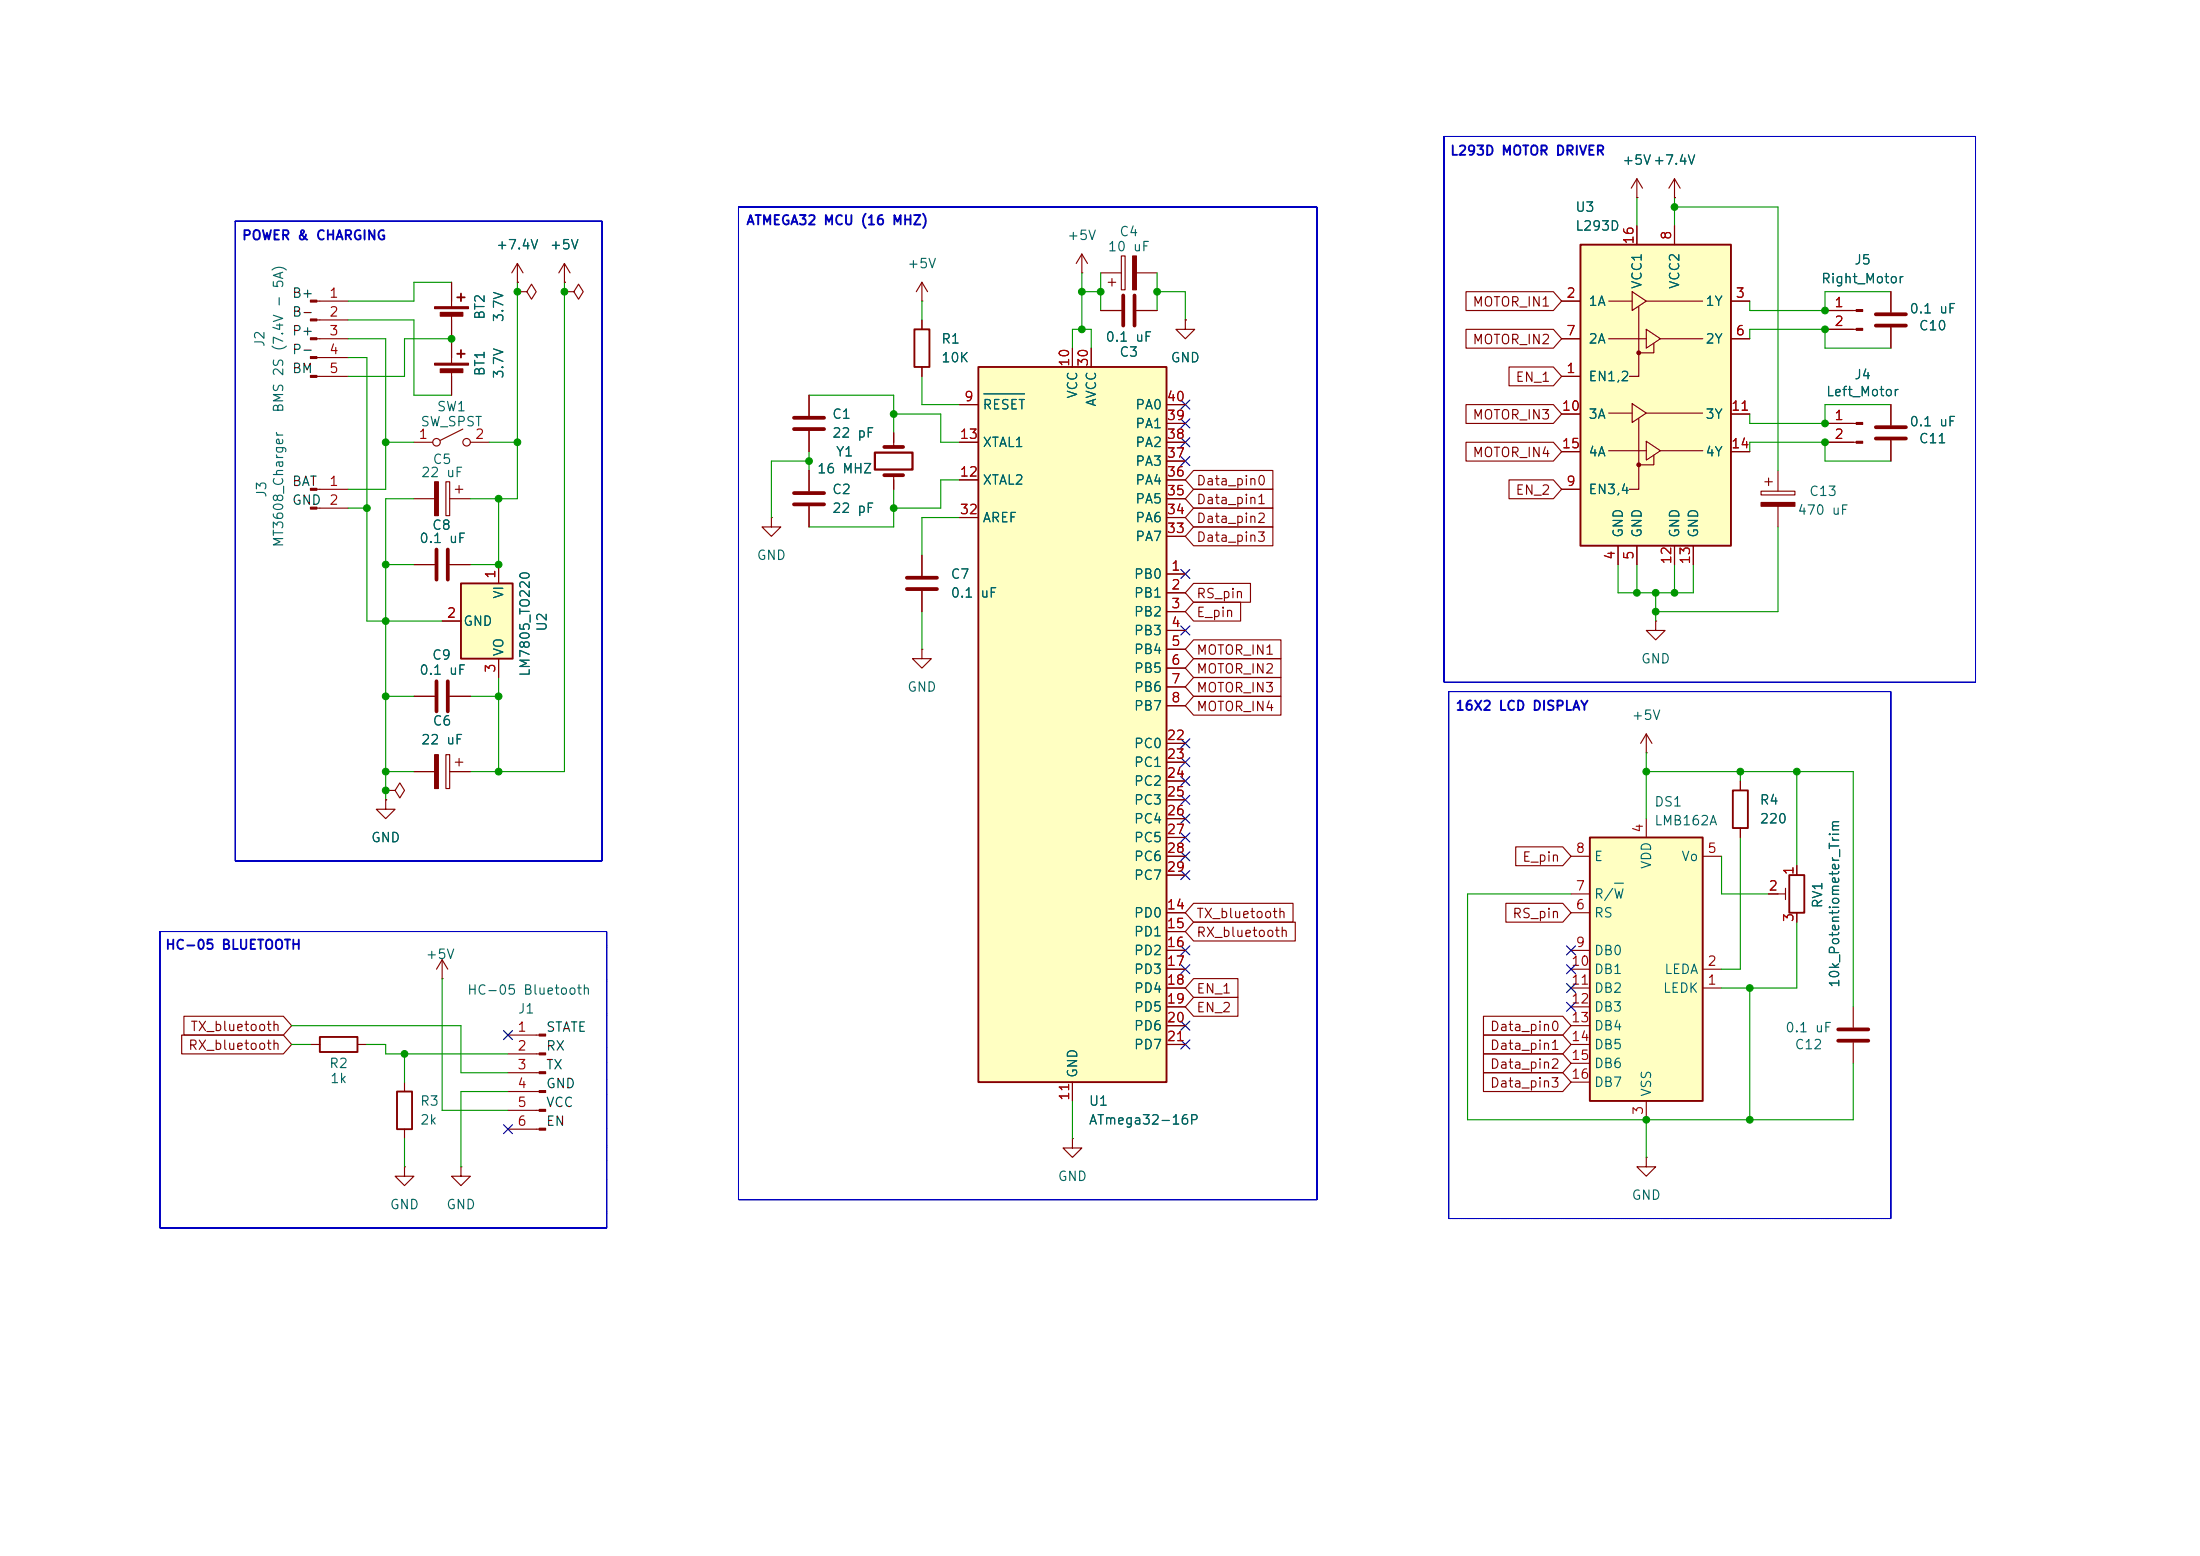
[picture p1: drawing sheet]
<svg xmlns="http://www.w3.org/2000/svg" width="297mm" height="210mm" viewBox="0 0 297 210" stroke-linecap="round" stroke-linejoin="round" font-family="sans-serif">
<g fill="none" stroke="#840000" stroke-width=".15">
<path d="M69.8 38.1h.1M69.8 35.6l-.7 1.2M69.8 35.6l.8 1.2M69.8 35.6v2.5M226.1 26.7h.1M226.1 24.1l-.8 1.3M226.1 24.1l.7 1.3M226.1 24.1v2.6M68.6 139.7h4.2M68.6 142.2h4.2M68.6 144.8h4.2M68.6 147.3h4.2"/>
<path d="M68.6 149.9h4.2M68.6 152.4h4.2"/>
</g>
<g fill="#840000" stroke="#840000" stroke-width=".15">
<path d="M72.8 139.6h.9v.2h-.9z"/>
<path d="M72.8 142.1h.9v.3h-.9z"/>
<path d="M72.8 144.7h.9v.2h-.9z"/>
<path d="M72.8 147.2h.9v.2h-.9z"/>
<path d="M72.8 149.7h.9v.3h-.9z"/>
<path d="M72.8 152.3h.9v.2h-.9z"/>
</g>
<path d="M214.6 113h15.3v35.6h-15.3z" fill="#ffffc2"/>
<path d="M62.2 39.6v1M61.7 47.8h1M61.7 40.1h1M62.2 47.2v1.1M123.4 44.5h2.1v5h-2.1zM214.6 113h15.3v35.6h-15.3zM233.9 106.7h2.1v5.1h-2.1zM241.6 118.1h2v5.1h-2zM43.2 140h5.1v2h-5.1zM53.6 147.3h2v5.1h-2z" fill="none" stroke="#840000" stroke-width=".25"/>
<g fill="none" stroke="#840000" stroke-width=".15">
<path d="M61 38.1v3.3M69.8 39.4h1.3l.7-1 .6 1-.6 1-.7-1M69.8 39.4h.1M76.2 38.1h.1M76.2 39.4h1.3l.6-1 .6 1-.6 1-.6-1M76.2 39.4h.1M76.2 35.6l-.8 1.2M76.2 35.6l.8 1.2M76.2 35.6v2.5M124.5 38.1v2.5M124.5 38.1l-.8 1.3M124.5 38.1l.7 1.3"/>
<path d="M42.8 40.6h4.2M42.8 43.2h4.2M42.8 45.7h4.2M42.8 48.3h4.2M42.8 50.8h4.2M55.9 59.7h2.5M61 42.4v6.6M61 50v3.3M62.5 57.9l-3.1 1.5M63.5 59.7h2.5M109.2 53.3v2.8M109.2 58.2v2.8"/>
<path d="M120.6 58.4v1.9M124.5 40.6h.1M124.5 43.2v1.3M124.5 49.5v1.3M160 43.2v1.3h1.3l-1.3 1.2-1.3-1.2h1.3M160 43.2h.1M42.8 66h4.2M42.8 68.6h4.2M55.9 67.3h2.8M55.9 76.2h2.8M60.2 65h.5v4.6h-.5zM60.7 67.3h2.8"/>
<path d="M60.7 76.2h2.8M61.5 66h1M62 65.5v1M109.2 63.5v2.8M109.2 68.3v2.8M120.6 64.1v1.9M237.7 66.3h4.6v.5h-4.6zM238.3 65h1M238.8 64.5v1M240 63.5v2.8M240 68.3v2.8M222.2 99.1v2.5"/>
<path d="M222.2 99.1l-.7 1.2M222.2 99.1l.8 1.2M223.5 83.8v1.3h1.3l-1.3 1.3-1.3-1.3h1.3M223.5 83.8h.1M212.1 115.6h2.5M222.2 101.6h.1M222.2 110.5v2.5M229.9 115.6h2.5M234.9 105.4v1.3M234.9 111.8v1.2M241 119.9v1.5M242.6 116.8v1.3"/>
<path d="M59.7 132.1h.1M59.7 129.5l-.8 1.3M59.7 129.5l.8 1.3M59.7 129.5v2.6M212.1 133.4h2.5M212.1 130.8h2.5M212.1 123.2h2.5M212.1 120.7h2.5M212.1 128.3h2.5M212.1 135.9h2.5M212.1 138.4h2.5M229.9 133.4h2.5"/>
<path d="M229.9 130.8h2.5M238.8 120.7h2.2M242.6 123.2v1.3M250.2 135.9v2.8M41.9 141h1.3M48.3 141h1.2M54.6 157.5v1.3h1.3l-1.3 1.2-1.3-1.2h1.3M54.6 157.5h.1M54.6 146.1v1.2M54.6 152.4v1.3M62.2 157.5v1.3h1.3l-1.3 1.2-1.2-1.2h1.2M62.2 157.5h.1"/>
<path d="M144.8 153.7v1.2h1.2l-1.2 1.3-1.3-1.3h1.3M144.8 153.7h.1M212.1 141h2.5M212.1 143.5h2.5M212.1 146.1h2.5M222.2 156.2v1.3h1.3l-1.3 1.3-1.2-1.3h1.2M222.2 156.2h.1M222.2 148.6v2.5M250.2 140.7v2.8"/>
<circle cx="58.9" cy="59.7" r=".51"/>
<circle cx="63" cy="59.7" r=".51"/>
</g>
<path d="M218 119.2h1.2" fill="none" stroke="#006464" stroke-width=".15"/>
<path d="M107.2 56.4h4.1M107.2 57.9h4.1M58.9 74.2v4M60.5 74.2v4M107.2 66.5h4.1M107.2 68.1h4.1M119.4 64.1h2.5M119.4 60.3h2.5M248.2 138.9h4M248.2 140.5h4" fill="none" stroke="#840000" stroke-width=".51"/>
<g fill="#840000" stroke="#840000" stroke-width=".15">
<path d="M41.9 65.9h.9v.3h-.9z"/>
<path d="M41.9 68.5h.9v.2h-.9z"/>
<path d="M58.7 65h.5v4.6h-.5z"/>
<path d="M237.7 67.8h4.6v.5h-4.6z"/>
<path d="M58.7 49h4.5v.3h-4.5z"/>
<path d="M59.4 49.8h3.1v.5h-3.1z"/>
<path d="M58.7 41.4h4.5v.3h-4.5z"/>
<path d="M59.4 42.2h3.1v.5h-3.1z"/>
<path d="M41.9 40.5h.9v.3h-.9z"/>
<path d="M41.9 43.1h.9v.2h-.9z"/>
<path d="M41.9 45.6h.9v.2h-.9z"/>
<path d="M41.9 48.1h.9v.3h-.9z"/>
<path d="M41.9 50.7h.9v.2h-.9z"/>
</g>
<path d="M118.1 61.1h5.1v2.3h-5.1z" fill="none" stroke="#840000" stroke-width=".3"/>
<path d="M132.1 49.5h25.4v96.6h-25.4z" fill="#ffffc2"/>
<path d="M132.1 49.5h25.4v96.6h-25.4z" fill="none" stroke="#840000" stroke-width=".25"/>
<g fill="none" stroke="#840000" stroke-width=".15">
<path d="M146 36.8h.1M146 34.3l-.7 1.3M146 34.3l.8 1.3M146 34.3v2.5M148.6 36.8h2.8M149.6 38.1h1M150.1 37.6v1M151.4 34.5h.5v4.6h-.5zM153.4 36.8h2.8M255.3 39.4v2.8M129.5 54.6h2.6M129.5 59.7h2.6"/>
<path d="M144.8 47v2.5M147.3 47v2.5M148.6 41.9h2.8M153.4 41.9h2.8M157.5 54.6h2.5M157.5 59.7h2.5M157.5 57.2h2.5M246.4 59.7h4.2M246.4 57.2h4.2M246.4 41.9h4.2M246.4 44.5h4.2M255.3 44.2v2.8"/>
<path d="M255.3 54.6v2.8M255.3 59.4v2.8M104.1 69.9v1.2h1.3l-1.3 1.3-1.2-1.3h1.2M104.1 69.9h.1M124.5 74.9v2.8M124.5 79.8v2.8M129.5 64.8h2.6M129.5 69.9h2.6M157.5 77.5h2.5M157.5 64.8h2.5M157.5 69.9h2.5M157.5 72.4h2.5"/>
<path d="M157.5 67.3h2.5M157.5 62.2h2.5M124.5 87.6v1.3h1.2l-1.2 1.3-1.3-1.3h1.3M124.5 87.6h.1M157.5 80h2.5M157.5 82.6h2.5M157.5 85.1h2.5M157.5 87.6h2.5M157.5 90.2h2.5M157.5 92.7h2.5M157.5 95.3h2.5M52.1 108v1.2h1.2l-1.2 1.3-1.3-1.3h1.3"/>
<path d="M52.1 108h.1M157.5 100.3h2.5M157.5 102.9h2.5M157.5 105.4h2.5M157.5 108h2.5M157.5 110.5h2.5M157.5 113h2.5M157.5 115.6h2.5M157.5 118.1h2.5M157.5 123.2h2.5M157.5 125.7h2.5M157.5 128.3h2.5"/>
<path d="M157.5 130.8h2.5M157.5 133.4h2.5M157.5 135.9h2.5M157.5 138.4h2.5M144.8 146.1v2.5M157.5 141h2.5"/>
</g>
<path d="M132.8 53.2h5.5" fill="none" stroke="#006464" stroke-width=".15"/>
<path d="M151.6 39.9v4M153.2 39.9v4M253.2 43.9h4.1M253.2 42.4h4.1M253.2 59.2h4.1M253.2 57.7h4.1M122.4 78h4.1M122.4 79.5h4.1" fill="none" stroke="#840000" stroke-width=".51"/>
<g fill="#840000" stroke="#840000" stroke-width=".15">
<path d="M152.9 34.5h.5v4.6h-.5z"/>
<path d="M250.6 41.8h.9v.2h-.9z"/>
<path d="M250.6 44.3h.9v.3h-.9z"/>
<path d="M250.6 57h.9v.3h-.9z"/>
<path d="M250.6 59.6h.9v.2h-.9z"/>
</g>
<path d="M62.2 78.7h7v10.2h-7z" fill="#ffffc2"/>
<path d="M62.2 78.7h7v10.2h-7z" fill="none" stroke="#840000" stroke-width=".25"/>
<path d="M67.3 76.2v2.5M59.7 83.8h2.5M67.3 88.9v2.5" fill="none" stroke="#840000" stroke-width=".15"/>
<path d="M213.4 33h20.3v40.7h-20.3z" fill="#ffffc2"/>
<path d="M213.4 33h20.3v40.7h-20.3z" fill="none" stroke="#840000" stroke-width=".25"/>
<g fill="none" stroke="#840000" stroke-width=".15">
<path d="M61 38.1v2.5M69.8 38.1h.1M69.8 39.4h.1M76.2 39.4h.1M76.2 38.1h.1M197.9 39.4h11.8l1.1 1.2-1.1 1.3h-11.8zM220.3 39.4l1.9 1.2-1.9 1.3zM221 26.7h.1M221 24.1v2.6M221 30.5v2.5M221 24.1l-.8 1.3M221 24.1l.7 1.3"/>
<path d="M226.1 26.7h.1M226.1 30.5v2.5M255.3 39.4v2.8M61 43.2v5.1M61 50.8v2.5M109.2 53.3v2.8M109.2 58.2v2.8M120.6 58.4v1.3M124.5 43.2v1.3M124.5 49.5v1.3M129.5 59.7h2.6M129.5 54.6h2.6"/>
<path d="M144.8 47v2.5M147.3 47v2.5M148.6 41.9h2.8M153.4 41.9h2.8M157.5 57.2h2.5M157.5 59.7h2.5M157.5 54.6h2.5M160 43.2h.1M197.9 59.7h11.8l1.1 1.3-1.1 1.2h-11.8zM197.9 44.4h11.8l1.1 1.3-1.1 1.3h-11.8zM197.9 54.6h11.8l1.1 1.3-1.1 1.3h-11.8zM203.7 49.5h6l1.1 1.3-1.1 1.3h-6z"/>
<path d="M210.8 40.6h2.6M210.8 45.7h2.6M210.8 50.8h2.6M210.8 55.9h2.6M217.2 40.6h3.1M217.2 45.7h5M217.2 55.8h3.1M220.3 54.5l1.9 1.3-1.9 1.2zM221.2 41.4v9.4h-1.2M221.2 56.5v9.5h-1.2M222.2 44.5l2 1.2-2 1.3zM222.2 59.6l2 1.2-2 1.3z"/>
<path d="M222.2 40.6h7.7M222.2 55.8h7.7M223.3 46.4v1.2h-2.1M224.2 45.7h5.7M233.7 40.6h2.5M233.7 45.7h2.5M233.7 55.9h2.5M246.4 41.9h3.8M246.4 44.5h3.8M246.4 57.2h3.8M246.4 59.7h3.8M255.3 44.2v2.8"/>
<path d="M255.3 54.6v2.8M255.3 59.4v2.8M55.9 76.2h2.8M60.7 76.2h2.8M67.3 76.2v2.5M109.2 63.5v2.8M109.2 68.3v2.8M120.6 64.8v1.2M124.5 74.9v2.8M124.5 79.8v2.8M129.5 64.8h2.6M129.5 69.9h2.6"/>
<path d="M157.5 77.5h2.5M157.5 64.8h2.5M157.5 69.9h2.5M157.5 72.4h2.5M157.5 67.3h2.5M157.5 62.2h2.5M161.1 78.7h7.7v2.6h-7.7l-1.1-1.3zM161.1 71.1h10.7v2.6h-10.7l-1.1-1.3zM161.1 68.6h10.7v2.5h-10.7l-1.1-1.2zM161.1 66h10.7v2.6h-10.7l-1.1-1.3zM161.1 63.5h10.7v2.5h-10.7l-1.1-1.2zM203.7 64.8h6l1.1 1.2-1.1 1.3h-6z"/>
<path d="M210.8 66h2.6M210.8 61h2.6M217.2 60.8h5M218.4 73.7v2.5M221 73.7v2.5M223.3 61.5v1.2h-2.1M224.2 60.8h5.7M226.1 73.7v2.5M228.6 73.7v2.5M233.7 61h2.5M55.9 94h2.8M59.7 83.8h2.5"/>
<path d="M60.7 94h2.8M67.3 88.9v2.5M157.5 80h2.5M157.5 82.6h2.5M157.5 85.1h2.5M157.5 87.6h2.5M157.5 90.2h2.5M157.5 92.7h2.5M157.5 95.3h2.5M161.1 88.9h11.8v2.5h-11.8l-1.1-1.2zM161.1 81.3h6.4v2.5h-6.4l-1.1-1.2zM161.1 94h11.8v2.5h-11.8l-1.1-1.2z"/>
<path d="M161.1 91.4h11.8v2.6h-11.8l-1.1-1.3zM161.1 86.4h11.8v2.5h-11.8l-1.1-1.3zM52.1 106.7h1.2l.7-1 .6 1-.6 1-.7-1M52.1 106.7h.1M52.1 108h.1M55.9 104.1h2.8M60.2 101.9h.5v4.5h-.5zM60.7 104.1h2.8M61.5 102.9h1M62 102.4v1M157.5 102.9h2.5M157.5 100.3h2.5"/>
<path d="M157.5 105.4h2.5M157.5 108h2.5M157.5 110.5h2.5M157.5 113h2.5M157.5 115.6h2.5M157.5 118.1h2.5M204.6 114.3h6.4l1.1 1.3-1.1 1.2h-6.4zM234.9 105.4v1.3M234.9 111.8v1.2M242.6 116.8v1.3M24.5 139.7h13.8l1.1 1.3-1.1 1.2h-13.8zM24.8 137.2h13.5l1.1 1.2-1.1 1.3h-13.5z"/>
<path d="M157.5 123.2h2.5M157.5 125.7h2.5M157.5 128.3h2.5M157.5 130.8h2.5M157.5 133.4h2.5M157.5 135.9h2.5M157.5 138.4h2.5M161.1 124.5h13.8v2.5h-13.8l-1.1-1.3zM161.1 121.9h13.5v2.6h-13.5l-1.1-1.3zM161.1 134.6h6v2.6h-6l-1.1-1.3zM161.1 132.1h6v2.5h-6l-1.1-1.2zM200.3 139.7h10.7l1.1 1.3-1.1 1.2h-10.7z"/>
<path d="M200.3 137.2h10.7l1.1 1.2-1.1 1.3h-10.7zM203.3 121.9h7.7l1.1 1.3-1.1 1.3h-7.7zM238.8 120.7h1.2M242.6 123.2v1.3M144.8 146.1v2.5M157.5 141h2.5M200.3 144.8h10.7l1.1 1.3-1.1 1.2h-10.7zM200.3 142.2h10.7l1.1 1.3-1.1 1.3h-10.7z"/>
</g>
<g fill="#840000" stroke="#840000" stroke-width=".15">
<path d="M58.7 101.9h.5v4.5h-.5z"/>
<circle cx="221.2" cy="47.6" r=".25"/>
<circle cx="221.2" cy="62.7" r=".25"/>
</g>
<path d="M58.9 91.9v4.1M60.5 91.9v4.1" fill="none" stroke="#840000" stroke-width=".51"/>
<g fill="none" stroke="#009600" stroke-width=".15">
<path d="M61 38.1h-5.1v2.5h-8.9M69.8 38.1v29.2h-6.3M76.2 38.1v66h-12.7M146 39.4h2.6M146 36.8v7.7M148.6 36.8v5.1M156.2 39.4h3.8v3.8M156.2 36.8v5.1M221 26.7v3.8M226.1 26.7v3.8M226.1 27.9h13.9v35.6M255.3 39.4h-8.9v2.5h-10.2v-1.3"/>
<path d="M47 45.7h5.1v20.3h-5.1M47 48.3h2.5v35.5h10.2M47 43.2h8.9v10.1h5.1M52.1 59.7h3.8M61 45.7h-6.4v5.1h-7.6M66 59.7h3.8M109.2 53.3h11.4v5.1M120.6 55.9h6.4v3.8h2.5M124.5 50.8v3.8h5M124.5 40.6v2.6M144.8 47v-2.5h2.5v2.5M236.2 45.7v-1.2h10.2v2.5h8.9"/>
<path d="M255.3 54.6h-8.9v2.6h-10.2v-1.3M47 68.6h2.5M52.1 76.2h3.8M55.9 67.3h-3.8v40.7M67.3 67.3v8.9h-3.8M109.2 62.2h-5.1v7.7M109.2 61v2.5M120.6 66v5.1h-11.4M129.5 64.8h-2.5v3.8h-6.4M129.5 69.9h-5v5M218.4 76.2v3.8h10.2v-3.8M221 76.2v3.8"/>
<path d="M226.1 76.2v3.8M236.2 61v-1.3h10.2v2.5h8.9M240 71.1v11.5h-16.5M52.1 94h3.8M63.5 94h3.8M67.3 91.4v12.7M124.5 82.6v5M223.5 80v3.8M52.1 104.1h3.8M222.2 104.1h28v31.8M222.2 101.6v8.9M232.4 115.6v5.1h6.4"/>
<path d="M234.9 104.1v1.3M234.9 113v17.8h-2.5M242.6 104.1v12.7M39.4 138.4h22.8v6.4h6.4M59.7 132.1v17.8h8.9M212.1 120.7h-14v30.4h52.1v-7.6M236.2 133.4v17.7M242.6 124.5v8.9h-10.2M39.4 141h2.5M49.5 141h2.6v1.2h16.5M54.6 142.2v3.9M54.6 153.7v3.8"/>
<path d="M68.6 147.3h-6.4v10.2M144.8 148.6v5.1M222.2 151.1v5.1"/>
</g>
<g fill="none" stroke="#000084" stroke-width=".15">
<path d="M159.4 54l1.2 1.2M159.4 59.1l1.2 1.2M159.4 56.5l1.2 1.3M160.6 54l-1.2 1.2M160.6 59.1l-1.2 1.2M160.6 56.5l-1.2 1.3M159.4 76.9l1.2 1.2M159.4 61.6l1.2 1.2M160.6 76.9l-1.2 1.2M160.6 61.6l-1.2 1.2M159.4 84.5l1.2 1.2M159.4 99.7l1.2 1.2"/>
<path d="M160.6 84.5l-1.2 1.2M160.6 99.7l-1.2 1.2M159.4 112.4l1.2 1.2M159.4 102.3l1.2 1.2M159.4 115l1.2 1.2M159.4 117.5l1.2 1.2M159.4 107.3l1.2 1.3M159.4 104.8l1.2 1.2M159.4 109.9l1.2 1.2M160.6 112.4l-1.2 1.2M160.6 102.3l-1.2 1.2M160.6 115l-1.2 1.2"/>
<path d="M160.6 117.5l-1.2 1.2M160.6 107.3l-1.2 1.3M160.6 104.8l-1.2 1.2M160.6 109.9l-1.2 1.2M68 139.1l1.2 1.2M69.2 139.1l-1.2 1.2M159.4 127.7l1.2 1.2M159.4 137.8l1.2 1.2M159.4 130.2l1.2 1.2M160.6 127.7l-1.2 1.2M160.6 137.8l-1.2 1.2M160.6 130.2l-1.2 1.2"/>
<path d="M211.5 130.2l1.2 1.2M211.5 132.7l1.2 1.3M211.5 135.3l1.2 1.2M211.5 127.7l1.2 1.2M212.7 130.2l-1.2 1.2M212.7 132.7l-1.2 1.3M212.7 135.3l-1.2 1.2M212.7 127.7l-1.2 1.2M68 151.8l1.2 1.2M69.2 151.8l-1.2 1.2M159.4 140.4l1.2 1.2M160.6 140.4l-1.2 1.2"/>
</g>
<path d="M194.9 18.4h71.8v73.7h-71.8zM31.7 29.8h49.6v86.4h-49.6zM99.7 27.9h78.1v134h-78.1zM195.6 93.3h59.7v71.2h-59.7zM21.6 125.7h60.3v40h-60.3z" fill="none" stroke="#0000c2" stroke-width=".14"/>
<path d="M132.8 53.2h5.5" fill="none" stroke="#006464" stroke-width=".15"/>
<g fill="#009600" stroke="#009600" stroke-width=".14">
<circle cx="246.4" cy="59.7" r=".46"/>
<circle cx="223.5" cy="82.6" r=".46"/>
<circle cx="222.2" cy="104.1" r=".46"/>
<circle cx="242.6" cy="104.1" r=".46"/>
<circle cx="234.9" cy="104.1" r=".46"/>
<circle cx="236.2" cy="151.1" r=".46"/>
<circle cx="236.2" cy="133.4" r=".46"/>
<circle cx="222.2" cy="151.1" r=".46"/>
<circle cx="226.1" cy="27.9" r=".46"/>
<circle cx="246.4" cy="44.5" r=".46"/>
<circle cx="246.4" cy="57.2" r=".46"/>
<circle cx="226.1" cy="80" r=".46"/>
<circle cx="223.5" cy="80" r=".46"/>
<circle cx="221" cy="80" r=".46"/>
<circle cx="246.4" cy="41.9" r=".46"/>
<circle cx="67.3" cy="104.1" r=".46"/>
<circle cx="52.1" cy="106.7" r=".46"/>
<circle cx="52.1" cy="104.1" r=".46"/>
<circle cx="67.3" cy="94" r=".46"/>
<circle cx="52.1" cy="83.8" r=".46"/>
<circle cx="52.1" cy="94" r=".46"/>
<circle cx="67.3" cy="76.2" r=".46"/>
<circle cx="49.5" cy="68.6" r=".46"/>
<circle cx="67.3" cy="67.3" r=".46"/>
<circle cx="52.1" cy="76.2" r=".46"/>
<circle cx="148.6" cy="39.4" r=".46"/>
<circle cx="156.2" cy="39.4" r=".46"/>
<circle cx="146" cy="44.5" r=".46"/>
<circle cx="146" cy="39.4" r=".46"/>
<circle cx="52.1" cy="59.7" r=".46"/>
<circle cx="69.8" cy="39.4" r=".46"/>
<circle cx="61" cy="45.7" r=".46"/>
<circle cx="69.8" cy="59.7" r=".46"/>
<circle cx="76.2" cy="39.4" r=".46"/>
<circle cx="54.6" cy="142.2" r=".46"/>
<circle cx="109.2" cy="62.2" r=".46"/>
<circle cx="120.6" cy="68.6" r=".46"/>
<circle cx="120.6" cy="55.9" r=".46"/>
</g>
<g font-size="1.3" fill="#0000c2">
<text x="195.7" y="21.3">L293D MOTOR DRIVER</text>
<text x="32.6" y="32.7">POWER &amp; CHARGING</text>
<text x="100.7" y="30.7">ATMEGA32 MCU (16 MHZ)</text>
<text x="196.4" y="96.2">16X2 LCD DISPLAY</text>
<text x="22.2" y="128.5">HC-05 BLUETOOTH</text>
</g>
<g font-size="1.3" fill="#006464">
<text x="218.9" y="22.6">+5V+7.4V</text>
<text x="212.6" y="28.9">U3</text>
<text x="66.9" y="34">+7.4V</text>
<text x="74.1" y="34">+5V</text>
<text x="144" y="32.7">+5V</text>
<text x="149.5" y="34.2">10 uF</text>
<text x="151" y="32.2">C4</text>
<text x="212.6" y="31.4">L293D</text>
<text x="122.4" y="36.5">+5V</text>
<text x="214.3" y="41.6">1A</text>
<text x="221.9" y="39.1" transform="rotate(-90 221.9 39.1)">VCC1</text>
<text x="227" y="39.1" transform="rotate(-90 227 39.1)">VCC2</text>
<text x="230.1" y="41.6">1Y</text>
<text x="245.8" y="38.6">Right_Motor</text>
<text x="250.2" y="36">J5</text>
<text x="36" y="46.9" transform="rotate(-90 36 46.9)">J2</text>
<text x="65.7" y="43.3" transform="rotate(-90 65.7 43.3)">BT2</text>
<text x="68.3" y="43.6" transform="rotate(-90 68.3 43.6)">3.7V</text>
<text x="127" y="46.7">R1</text>
<text x="149.2" y="46.4">0.1 uF</text>
<text x="214.3" y="46.7">2A</text>
<text x="230.1" y="46.7">2Y</text>
<text x="257.7" y="42.6">0.1 uF</text>
<text x="259" y="44.9">C10</text>
<text x="65.7" y="50.9" transform="rotate(-90 65.7 50.9)">BT1</text>
<text x="68.3" y="51.2" transform="rotate(-90 68.3 51.2)">3.7V</text>
<text x="127" y="49.2">10K</text>
<text x="145.7" y="53.9" transform="rotate(-90 145.7 53.9)">VCC</text>
<text x="151" y="48.5">C3</text>
<text x="158" y="49.2">GND</text>
<text x="214.3" y="51.8">EN1,2</text>
<text x="246.4" y="53.8">Left_Motor</text>
<text x="250.2" y="51.5">J4</text>
<text x="38.6" y="55.8" transform="rotate(-90 38.6 55.8)">BMS 2S (7.4V - 5A)</text>
<text x="56.7" y="57.9">SW_SPST</text>
<text x="58.9" y="55.8">SW1</text>
<text x="112.3" y="56.8">C1</text>
<text x="112.3" y="59.4">22 pF</text>
<text x="132.6" y="55.6">RESET</text>
<text x="148.3" y="55" transform="rotate(-90 148.3 55)">AVCC</text>
<text x="153.2" y="58.1">PA1</text>
<text x="153.2" y="55.6">PA0</text>
<text x="214.3" y="56.8">3A</text>
<text x="230.1" y="56.8">3Y</text>
<text x="257.7" y="57.9">0.1 uF</text>
<text x="56.8" y="64.7">22 uF</text>
<text x="58.3" y="62.9">C5</text>
<text x="110.2" y="64.2">16 MHZ</text>
<text x="112.8" y="61.9">Y1</text>
<text x="132.6" y="65.7">XTAL2</text>
<text x="132.6" y="60.7">XTAL1</text>
<text x="153.2" y="65.7">PA4</text>
<text x="153.2" y="63.2">PA3</text>
<text x="153.2" y="60.7">PA2</text>
<text x="214.3" y="61.9">4A</text>
<text x="230.1" y="61.9">4Y</text>
<text x="259" y="60.1">C11</text>
<text x="36.3" y="67.3" transform="rotate(-90 36.3 67.3)">J3</text>
<text x="58.2" y="71.8">C8</text>
<text x="112.3" y="67">C2</text>
<text x="112.3" y="69.5">22 pF</text>
<text x="132.6" y="70.8">AREF</text>
<text x="153.2" y="70.8">PA6</text>
<text x="153.2" y="68.3">PA5</text>
<text x="214.3" y="67">EN3,4</text>
<text x="242.6" y="69.8">470 uF</text>
<text x="244.2" y="67.3">C13</text>
<text x="38.6" y="74" transform="rotate(-90 38.6 74)">MT3608_Charger</text>
<text x="56.5" y="73.6">0.1 uF</text>
<text x="102.1" y="75.9">GND</text>
<text x="153.2" y="73.4">PA7</text>
<text x="219.4" y="72.7" transform="rotate(-90 219.4 72.7)">GND</text>
<text x="221.9" y="72.7" transform="rotate(-90 221.9 72.7)">GND</text>
<text x="227" y="72.7" transform="rotate(-90 227 72.7)">GND</text>
<text x="229.6" y="72.7" transform="rotate(-90 229.6 72.7)">GND</text>
<text x="68.3" y="80.9" transform="rotate(-90 68.3 80.9)">VI</text>
<text x="128.3" y="78.4">C7</text>
<text x="128.3" y="81">0.1</text>
<text x="132.2" y="81">uF</text>
<text x="153" y="78.4">PB0</text>
<text x="153" y="81">PB1</text>
<text x="153" y="83.5">PB2</text>
<text x="58.2" y="89.4">C9</text>
<text x="62.5" y="84.8">GND</text>
<text x="68.3" y="88.7" transform="rotate(-90 68.3 88.7)">VO</text>
<text x="74.1" y="85.3" transform="rotate(-90 74.1 85.3)">U2</text>
<text x="153" y="86.1">PB3</text>
<text x="153" y="88.6">PB4</text>
<text x="221.5" y="89.9">GND</text>
<text x="56.5" y="91.4">0.1 uF</text>
<text x="71.8" y="91.4" transform="rotate(-90 71.8 91.4)">LM7805_TO220</text>
<text x="122.4" y="93.7">GND</text>
<text x="153" y="91.1">PB5</text>
<text x="153" y="93.7">PB6</text>
<text x="56.8" y="100.8">22 uF</text>
<text x="58.3" y="98.2">C6</text>
<text x="153" y="96.2">PB7</text>
<text x="153" y="101.3">PC0</text>
<text x="220.2" y="97.5">+5V</text>
<text x="153" y="103.8">PC1</text>
<text x="153" y="106.4">PC2</text>
<text x="50" y="114">GND</text>
<text x="153" y="108.9">PC3</text>
<text x="153" y="111.5">PC4</text>
<text x="153" y="114">PC5</text>
<text x="223.3" y="109.2">DS1</text>
<text x="223.3" y="111.7">LMB162A</text>
<text x="237.5" y="108.9">R4</text>
<text x="237.5" y="111.5">220</text>
<text x="153" y="116.5">PC6</text>
<text x="153" y="119.1">PC7</text>
<text x="215.1" y="116.5">E</text>
<text x="223.2" y="117.4" transform="rotate(-90 223.2 117.4)">VDD</text>
<text x="226.9" y="116.5">Vo</text>
<text x="153" y="124.2">PD0</text>
<text x="215.1" y="124.2">RS</text>
<text x="215.1" y="121.6">R/W</text>
<text x="246.3" y="122.7" transform="rotate(-90 246.3 122.7)">RV1</text>
<text x="57.4" y="129.7">+5V</text>
<text x="153" y="126.7">PD1</text>
<text x="153" y="129.2">PD2</text>
<text x="153" y="131.8">PD3</text>
<text x="215.1" y="129.2">DB0</text>
<text x="215.1" y="131.8">DB1</text>
<text x="224.6" y="131.8">LEDA</text>
<text x="63" y="134.6">HC-05 Bluetooth</text>
<text x="69.8" y="137.1">J1</text>
<text x="153" y="134.3">PD4</text>
<text x="153" y="136.9">PD5</text>
<text x="215.1" y="134.3">DB2</text>
<text x="215.1" y="136.9">DB3</text>
<text x="224.4" y="134.3">LEDK</text>
<text x="248.6" y="133.4" transform="rotate(-90 248.6 133.4)">10k_Potentiometer_Trim</text>
<text x="153" y="139.4">PD6</text>
<text x="153" y="141.9">PD7</text>
<text x="215.1" y="139.4">DB4</text>
<text x="215.1" y="141.9">DB5</text>
<text x="240.9" y="139.6">0.1 uF</text>
<text x="242.2" y="141.9">C12</text>
<text x="44.4" y="144.5">R2</text>
<text x="44.5" y="146.5">1k</text>
<text x="56.6" y="149.6">R3</text>
<text x="145.7" y="145.6" transform="rotate(-90 145.7 145.6)">GND</text>
<text x="146.9" y="149.6">U1</text>
<text x="215.1" y="144.5">DB6</text>
<text x="215.1" y="147">DB7</text>
<text x="223.2" y="148.1" transform="rotate(-90 223.2 148.1)">VSS</text>
<text x="56.6" y="152.1">2k</text>
<text x="146.9" y="152.1">ATmega32-16P</text>
<text x="142.7" y="159.7">GND</text>
<text x="52.5" y="163.5">GND</text>
<text x="60.2" y="163.5">GND</text>
<text x="220.2" y="162.3">GND</text>
</g>
<g font-size="1.3" fill="#a90000">
<text x="220.8" y="33.1" transform="rotate(-90 220.8 33.1)">16</text>
<text x="225.9" y="32.5" transform="rotate(-90 225.9 32.5)">8</text>
<text x="44.4" y="40.5">1</text>
<text x="211.4" y="40.5">2</text>
<text x="234.2" y="40.5">3</text>
<text x="247.6" y="41.8">1</text>
<text x="44.4" y="43">2</text>
<text x="44.4" y="45.6">3</text>
<text x="211.4" y="45.6">7</text>
<text x="234.2" y="45.6">6</text>
<text x="247.6" y="44.3">2</text>
<text x="44.4" y="48.1">4</text>
<text x="44.4" y="50.7">5</text>
<text x="144.6" y="49.6" transform="rotate(-90 144.6 49.6)">10</text>
<text x="147.2" y="49.6" transform="rotate(-90 147.2 49.6)">30</text>
<text x="211.4" y="50.7">1</text>
<text x="56.4" y="59.6">1</text>
<text x="64" y="59.6">2</text>
<text x="129.5" y="59.6">13</text>
<text x="130.1" y="54.5">9</text>
<text x="157.4" y="59.6">38</text>
<text x="157.4" y="57">39</text>
<text x="157.4" y="54.5">40</text>
<text x="210.8" y="55.7">10</text>
<text x="233.6" y="55.7">11</text>
<text x="247.6" y="57">1</text>
<text x="247.6" y="59.6">2</text>
<text x="44.4" y="65.9">1</text>
<text x="129.5" y="64.6">12</text>
<text x="157.4" y="64.6">36</text>
<text x="157.4" y="62.1">37</text>
<text x="210.8" y="60.8">15</text>
<text x="211.4" y="65.9">9</text>
<text x="233.6" y="60.8">14</text>
<text x="44.4" y="68.4">2</text>
<text x="129.5" y="69.7">32</text>
<text x="157.4" y="69.7">34</text>
<text x="157.4" y="67.2">35</text>
<text x="157.4" y="72.3">33</text>
<text x="158" y="77.3">1</text>
<text x="218.3" y="75.7" transform="rotate(-90 218.3 75.7)">4</text>
<text x="220.8" y="75.7" transform="rotate(-90 220.8 75.7)">5</text>
<text x="225.9" y="76.3" transform="rotate(-90 225.9 76.3)">12</text>
<text x="228.5" y="76.3" transform="rotate(-90 228.5 76.3)">13</text>
<text x="60.2" y="83.7">2</text>
<text x="67.2" y="78.2" transform="rotate(-90 67.2 78.2)">1</text>
<text x="158" y="79.9">2</text>
<text x="158" y="82.4">3</text>
<text x="158" y="85">4</text>
<text x="158" y="87.5">5</text>
<text x="67.2" y="90.9" transform="rotate(-90 67.2 90.9)">3</text>
<text x="158" y="90">6</text>
<text x="158" y="92.6">7</text>
<text x="158" y="95.1">8</text>
<text x="157.4" y="100.2">22</text>
<text x="157.4" y="102.7">23</text>
<text x="157.4" y="105.3">24</text>
<text x="157.4" y="107.8">25</text>
<text x="157.4" y="110.4">26</text>
<text x="157.4" y="112.9">27</text>
<text x="222.1" y="112.5" transform="rotate(-90 222.1 112.5)">4</text>
<text x="157.4" y="115.4">28</text>
<text x="157.4" y="118">29</text>
<text x="212.6" y="115.4">8</text>
<text x="230.4" y="115.4">5</text>
<text x="242.4" y="118.2" transform="rotate(-90 242.4 118.2)">1</text>
<text x="157.4" y="123.1">14</text>
<text x="157.4" y="125.6">15</text>
<text x="212.6" y="123.1">6</text>
<text x="212.6" y="120.5">7</text>
<text x="238.7" y="120.5">2</text>
<text x="242.4" y="124.6" transform="rotate(-90 242.4 124.6)">3</text>
<text x="157.4" y="128.1">16</text>
<text x="157.4" y="130.7">17</text>
<text x="212" y="130.7">10</text>
<text x="212.6" y="128.1">9</text>
<text x="230.4" y="130.7">2</text>
<text x="157.4" y="133.2">18</text>
<text x="157.4" y="135.8">19</text>
<text x="212" y="133.2">11</text>
<text x="212" y="135.8">12</text>
<text x="230.4" y="133.2">1</text>
<text x="69.8" y="139.6">1</text>
<text x="69.8" y="142.1">2</text>
<text x="157.4" y="138.3">20</text>
<text x="157.4" y="140.8">21</text>
<text x="212" y="138.3">13</text>
<text x="212" y="140.8">14</text>
<text x="212" y="143.4">15</text>
<text x="69.8" y="144.6">3</text>
<text x="69.8" y="147.2">4</text>
<text x="69.8" y="149.7">5</text>
<text x="144.6" y="148.7" transform="rotate(-90 144.6 148.7)">11</text>
<text x="212" y="145.9">16</text>
<text x="69.8" y="152.3">6</text>
<text x="222.1" y="150.6" transform="rotate(-90 222.1 150.6)">3</text>
</g>
<g font-size="1.3" fill="#0f0f0f">
<text x="39.3" y="40.5">B+</text>
<text x="39.3" y="45.6">P+</text>
<text x="39.3" y="43.1">B-</text>
<text x="39.3" y="48.1">P-</text>
<text x="39.3" y="50.7">BM</text>
<text x="39.3" y="65.9">BAT</text>
<text x="39.3" y="68.5">GND</text>
<text x="73.6" y="139.6">STATE</text>
<text x="73.6" y="142.1">RX</text>
<text x="73.6" y="147.2">GND</text>
<text x="73.6" y="144.7">TX</text>
<text x="73.6" y="149.7">VCC</text>
<text x="73.6" y="152.3">EN</text>
</g>
<g font-size="1.3" fill="#840000">
<text x="198.7" y="41.7">MOTOR_IN1</text>
<text x="198.7" y="46.8">MOTOR_IN2</text>
<text x="204.5" y="51.9">EN_1</text>
<text x="198.7" y="56.9">MOTOR_IN3</text>
<text x="161.4" y="65.8">Data_pin0</text>
<text x="198.7" y="62">MOTOR_IN4</text>
<text x="161.4" y="70.9">Data_pin2</text>
<text x="161.4" y="68.4">Data_pin1</text>
<text x="204.5" y="67.1">EN_2</text>
<text x="161.4" y="73.4">Data_pin3</text>
<text x="161.4" y="81.1">RS_pin</text>
<text x="161.4" y="83.6">E_pin</text>
<text x="161.4" y="88.7">MOTOR_IN1</text>
<text x="161.4" y="91.2">MOTOR_IN2</text>
<text x="161.4" y="93.8">MOTOR_IN3</text>
<text x="161.4" y="96.3">MOTOR_IN4</text>
<text x="205.4" y="116.6">E_pin</text>
<text x="161.4" y="124.2">TX_bluetooth</text>
<text x="204.1" y="124.2">RS_pin</text>
<text x="161.4" y="126.8">RX_bluetooth</text>
<text x="161.4" y="136.9">EN_2</text>
<text x="161.4" y="134.4">EN_1</text>
<text x="25.3" y="142">RX_bluetooth</text>
<text x="25.6" y="139.5">TX_bluetooth</text>
<text x="201.1" y="142">Data_pin1</text>
<text x="201.1" y="139.5">Data_pin0</text>
<text x="201.1" y="147.1">Data_pin3</text>
<text x="201.1" y="144.6">Data_pin2</text>
</g>
</svg>
